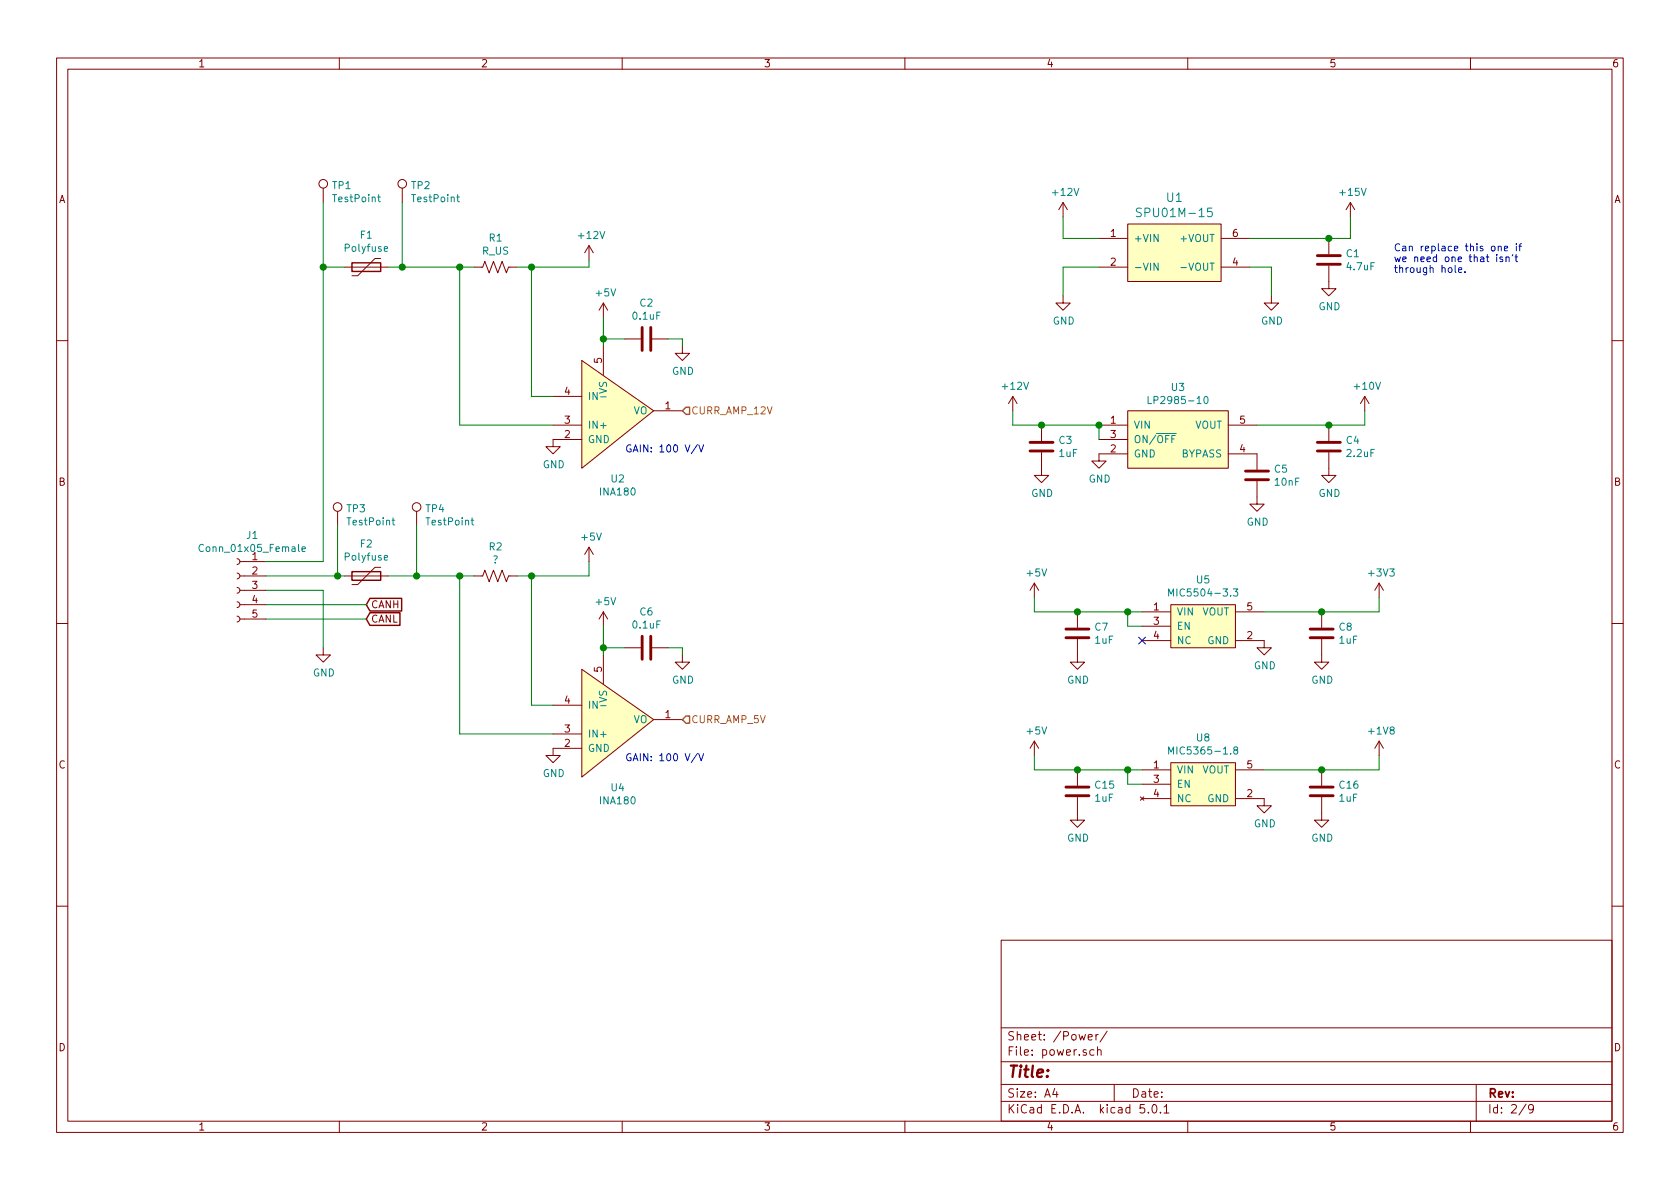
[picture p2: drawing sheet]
<svg xmlns="http://www.w3.org/2000/svg" width="297mm" height="210mm" viewBox="0 0 297 210" stroke-linecap="round" stroke-linejoin="round" font-family="sans-serif">
<g fill="none" stroke="#840000" stroke-width=".18">
<path d="M10 10.3h277v189.9h-277zM12 12.2h273v186.1h-273zM60 10.3v1.9M110 10.3v1.9M160 10.3v1.9M210 10.3v1.9M260 10.3v1.9M57.1 33.3v2.5M71.1 33.3v2.5M188 35.8l-.8 1.3M188 35.8v2.5M188 35.8l.7 1.3"/>
<path d="M199.4 39.6h16.5v10.2h-16.5zM238.8 35.8l-.8 1.3M238.8 35.8v2.5M238.8 35.8l.7 1.3M61 47.2h7.6M67.3 45.7h-1l-3.1 3.1h-1M83.8 47.2h1.5l.4-1 .8 2.1 .7-2.1 .8 2.1 .8-2.1 .7 2.1 .4-1.1h1.5M104.1 43.4v2.6M104.1 43.4l-.7 1.3M104.1 43.4l.8 1.3M106.7 53.6v2.5M106.7 53.6l-.8 1.3"/>
<path d="M106.7 53.6l.7 1.3M110.5 59.9h2.8M115.3 59.9h2.8M188 52.3v1.3h1.2l-1.2 1.3-1.3-1.3h1.3M194.3 47.2h5.1M194.3 42.2h5.1M215.9 47.2h5.1M215.9 42.2h5.1M224.8 52.3v1.3h1.3l-1.3 1.3-1.3-1.3h1.3M234.9 47v4h1.3l-1.3 1.3-1.2-1.3h1.2M234.9 42.2v2.8M10 60.2h2"/>
<path d="M97.8 75.2h5.1M97.8 70.1h5.1M102.9 63.7l12.7 8.9-12.7 10.2zM102.9 77.7h-5.1v1.3h1.3l-1.3 1.3-1.3-1.3h1.3M106.7 61.2v5.1M115.6 72.6h5M120.6 61.2v1.3h1.3l-1.3 1.2-1.2-1.2h1.2M179.1 70.1l-.8 1.3M179.1 70.1v2.5M179.1 70.1l.7 1.3M184.1 75.2v2.8M194.3 77.7h5.1"/>
<path d="M194.3 75.2h5.1M199.4 72.6h17.8v10.2h-17.8zM217.2 75.2h5M234.9 75.2v2.8M241.3 70.1l-.8 1.3M241.3 70.1v2.5M241.3 70.1l.8 1.3M285 60.2h2M41.9 98.8l.3 .1 .2 .3-.1 .4-.4 .2M42.4 99.3h4.6M59.7 90.4v2.6M73.7 90.4v2.6"/>
<path d="M104.1 96.8l-.7 1.2M104.1 96.8v2.5M104.1 96.8l.8 1.2M184.1 80v4.1h1.3l-1.3 1.2-1.2-1.2h1.2M199.4 80.3h-5.1v1.2h1.3l-1.3 1.3-1.3-1.3h1.3M217.2 80.3h5v2.8M222.2 85.1v4h1.3l-1.3 1.3-1.2-1.3h1.2M234.9 80v4.1h1.3l-1.3 1.2-1.2-1.2h1.2M10 110.3h2M41.9 109l.3 .1 .2 .3-.1 .4-.4 .2M41.9 106.4l.3 .1 .2 .3-.1 .5-.4 .1M41.9 103.9l.3 .1 .2 .3-.1 .4-.4 .2"/>
<path d="M41.9 101.3l.3 .2 .2 .2-.1 .5-.4 .2M42.4 109.5h4.6M42.4 106.9h4.6M42.4 104.4h4.6M42.4 101.8h4.6M57.1 114.5v1.3h1.3l-1.3 1.3-1.2-1.3h1.2M61 101.8h7.6M67.3 100.3h-1l-3.1 3.1h-1M83.8 101.8h1.5l.4-1 .8 2.1 .7-2.1 .8 2.1 .8-2.1 .7 2.1 .4-1.1h1.5M102.9 118.4l12.7 8.8-12.7 10.2zM106.7 108.2v2.5M106.7 115.8v5.1"/>
<path d="M106.7 108.2l-.8 1.3M106.7 108.2l.7 1.3M110.5 114.5h2.8M115.3 114.5h2.8M120.6 115.8v1.3h1.3l-1.3 1.3-1.2-1.3h1.2M182.9 103.1l-.8 1.3M182.9 103.1v2.6M182.9 103.1l.7 1.3M190.5 113v4.1h1.3l-1.3 1.3-1.3-1.3h1.3M190.5 108.2v2.8M201.9 108.2h5.1M201.9 113.3h5.1"/>
<path d="M201.9 110.7h5.1M207 106.9h11.4v7.6h-11.4zM218.4 113.3h5.1v1.2h1.3l-1.3 1.3-1.3-1.3h1.3M218.4 108.2h5.1M233.7 113v4.1h1.2l-1.2 1.3-1.3-1.3h1.3M233.7 108.2v2.8M243.8 103.1l-.7 1.3M243.8 103.1v2.6M243.8 103.1l.8 1.3M285 110.3h2M97.8 129.8h5.1M97.8 124.7h5.1"/>
<path d="M102.9 132.3h-5.1v1.3h1.3l-1.3 1.3-1.3-1.3h1.3M115.6 127.2h5M182.9 131.1v2.5M182.9 131.1l-.8 1.2M182.9 131.1l.7 1.2M190.5 136.1v2.8M201.9 136.1h5.1M201.9 138.7h5.1M207 134.9h11.4v7.6h-11.4zM218.4 136.1h5.1M233.7 136.1v2.8M243.8 131.1v2.5"/>
<path d="M243.8 131.1l-.7 1.2M243.8 131.1l.8 1.2M190.5 141v4h1.3l-1.3 1.3-1.3-1.3h1.3M201.6 140.9l.6 .6M201.9 141.2h5.1M202.2 140.9l-.6 .6M218.4 141.2h5.1v1.3h1.3l-1.3 1.3-1.3-1.3h1.3M233.7 141v4h1.2l-1.2 1.3-1.3-1.3h1.3M10 160.2h2M177 166.3h108v32h-108zM285 160.2h2M60 198.3v1.9"/>
<path d="M110 198.3v1.9M160 198.3v1.9M177 194.8h108M177 191.8h108M177 187.8h108M177 181.8h108M186.5 192.5l-.4 1h1M186.8 193v1M192.4 183.4l.7-.1v-.3l-.5-.1-.2 .2 .1 .7h.6M193.4 185.7l-.4-.1-.3 .3 .1 .6 .2 .1 .4-.1M193.8 182.9v1M194.1 185.7l.2-.1 .3 .1 .1 .9"/>
<path d="M194.1 185.1v1.5M194.2 182.9l-.4 .2v.1M195.8 182.3l-1.3 2M197 191.8v3M202.3 195.3h-.7l-.1 .7 .3-.1 .5 .1 .1 .2-.1 .5-.2 .1-.6-.1M203 196.7v.1M203.8 195.5l.2-.2a.8 .8 0 0 1 .6 .8 .8 .8 0 0 1-.6 .7l-.2-.1-.1-.4zM205.2 196.7v.1M205.8 195.8l.4-.5v1.5M205.8 196.8h.9M210 198.3v1.9M260 198.3v1.9"/>
<path d="M261 191.8v6.5M269.8 195.2l-1.2 2M271.1 196l-.3 .3-.4-.1-.1-.2v-.4l.1-.2 .4-.1 .2 .2a1.19 1.19 0 0 1-.2 1.2l-.4 .1"/>
<circle cx="57.1" cy="32.5" r=".76"/>
<circle cx="71.1" cy="32.5" r=".76"/>
<circle cx="59.7" cy="89.7" r=".76"/>
<circle cx="73.7" cy="89.7" r=".76"/>
</g>
<g fill="none" stroke="#008400" stroke-width=".18">
<path d="M57.1 35.8v63.5h-10.1M71.1 35.8v11.4M188 38.3v3.9h6.3M238.8 38.3v3.9h-17.8M57.1 47.2h3.9M68.6 47.2h15.2M81.3 47.2v28h16.5M94 47.2v22.9h3.8M104.1 46v1.2h-12.7M106.7 56.1v5.1M106.7 59.9h3.8M118.1 59.9h2.5v1.3"/>
<path d="M194.3 47.2h-6.3v5.1M221 47.2h3.8v5.1M179.1 72.6v2.6h15.2v2.5M241.3 72.6v2.6h-19.1M59.7 93v8.8M73.7 93v8.8M104.1 99.3v2.5h-12.7M47 104.4h10.1v10.1M47 106.9h17.8M47 109.5h17.8M47 101.8h14M68.6 101.8h15.2"/>
<path d="M81.3 101.8v28h16.5M94 101.8v22.9h3.8M106.7 110.7v5.1M106.7 114.5h3.8M118.1 114.5h2.5v1.3M182.9 105.7v2.5h19M199.4 108.2v2.5h2.5M243.8 105.7v2.5h-20.3M182.9 133.6v2.5h19M199.4 136.1v2.6h2.5M243.8 133.6v2.5h-20.3"/>
</g>
<path d="M62.2 46.5h5.1v1.5h-5.1zM62.2 101.1h5.1v1.5h-5.1zM65.4 105.8h5.6v2.2h-5.6l-.6-1.1zM65.4 108.4h5.3v2.2h-5.3l-.6-1.1z" fill="none" stroke="#840000" stroke-width=".25"/>
<g fill="#ffffc2" stroke="#ffffc2" stroke-width=".18">
<path d="M102.9 118.4l12.7 8.8-12.7 10.2z"/>
<path d="M102.9 63.7l12.7 8.9-12.7 10.2z"/>
<path d="M207 106.9h11.4v7.6h-11.4z"/>
<path d="M199.4 72.6h17.8v10.2h-17.8z"/>
<path d="M199.4 39.6h16.5v10.2h-16.5z"/>
<path d="M207 134.9h11.4v7.6h-11.4z"/>
</g>
<g fill="#008400" stroke="#008400" stroke-width=".25">
<circle cx="94" cy="101.8" r=".51"/>
<circle cx="106.7" cy="114.5" r=".51"/>
<circle cx="81.3" cy="101.8" r=".51"/>
<circle cx="106.7" cy="59.9" r=".51"/>
<circle cx="94" cy="47.2" r=".51"/>
<circle cx="81.3" cy="47.2" r=".51"/>
<circle cx="199.4" cy="108.2" r=".51"/>
<circle cx="194.3" cy="75.2" r=".51"/>
<circle cx="235" cy="42.2" r=".51"/>
<circle cx="184.2" cy="75.2" r=".51"/>
<circle cx="190.5" cy="108.2" r=".51"/>
<circle cx="233.7" cy="108.2" r=".51"/>
<circle cx="235" cy="75.2" r=".51"/>
<circle cx="199.4" cy="136.1" r=".51"/>
<circle cx="190.5" cy="136.1" r=".51"/>
<circle cx="233.7" cy="136.1" r=".51"/>
<circle cx="57.2" cy="47.2" r=".51"/>
<circle cx="71.1" cy="47.2" r=".51"/>
<circle cx="73.7" cy="101.8" r=".51"/>
<circle cx="59.7" cy="101.8" r=".51"/>
</g>
<path d="M121.3 72h.6v1.3h-.6l-.7-.7zM120.6 127.2l.7-.6h.6v1.3h-.6z" fill="none" stroke="#848400" stroke-width=".25"/>
<g fill="none" stroke="#0000c2" stroke-width=".18">
<path d="M257.3 46.9v1.1l.2 .2M257.9 47.7l.6-.1-.1-.2-.3-.1-.2 .2v.6h.5M259 48.1v.1M264.6 45v.1M264.6 45.4v.9M264.9 43.7l.2-.2 .3 .1v.8M264.9 43.5v.9M265.7 45.5l-.3-.1-.2 .2 .1 .2 .4 .1v.3h-.5M266 43.9l.6-.1-.1-.2-.3-.1-.2 .2v.6h.5M266.3 45.6l.2-.2 .3 .1v.8M266.3 45.4v.9M267.5 45l-.1 .3"/>
<path d="M267.8 45.4h.5M268 45v1.1l.3 .2M268.1 43.1v.1M268.1 43.5v.9M268.5 43.5h.5M269 43.1l-.3 .2v1.1M123.3 78.6l-1.1 1.6M123.5 78.7l.5 1.2 .4-1.2M123.3 133.2l-1.1 1.6M123.5 133.3l.5 1.2 .4-1.2"/>
</g>
<g fill="none" stroke="#840000" stroke-width=".51">
<path d="M113.5 57.9v4.1M115.1 57.9v4.1M232.9 46.7h4.1M232.9 45.2h4.1M182.1 79.8h4.1M182.1 78.2h4.1M232.9 79.8h4.1M232.9 78.2h4.1M220.2 84.8h4.1M220.2 83.3h4.1M113.5 112.5v4.1M115.1 112.5v4.1"/>
<path d="M188.5 112.8h4M188.5 111.2h4M231.6 112.8h4.1M231.6 111.2h4.1M188.5 139.2h4M231.6 139.2h4.1M188.5 140.7h4M231.6 140.7h4.1"/>
</g>
<g fill="none" stroke="#008484" stroke-width=".18">
<path d="M66.8 34.8h.5M67 34.4v1.1l.3 .2M80.7 34.8h.5M80.9 34.4v1.1l.3 .2M201.8 36.9a.68 .68 0 0 0-.8 0v.5l.7 .3v.5a.62 .62 0 0 1-.8 0M214.3 36.8h-.8v.7l.2-.1h.5l.2 .3-.1 .5-.3 .1h-.3l-.2-.1M67.9 44l.6-.1v-.2l-.4-.1-.2 .2 .1 .6h.5M204.8 46.5v1.3l-.8-1.3v1.3M208.8 47.3h1M203 70.1v1.3h.6M206.9 76.7h1.1M207.8 77h-.6v1.3"/>
<path d="M213 70.2l.2-.1a.67 .67 0 0 1 .4 .6 .67 .67 0 0 1-.4 .7l-.3-.5zM36 96.4a.6 .6 0 0 0-.9 .4 .6 .6 0 0 0 .6 .7l.3-.1M53.4 97.1l.6-.1-.1-.3h-.3l-.2 .2v.6h.5M67.9 98.6l.6-.1v-.2l-.4-.1-.2 .2 .1 .6h.5M69.3 92h.5M69.5 91.6v1.1l.3 .1M83.3 92h.5M83.5 91.6v1.1l.3 .1M206.6 105.4v-1.3l.5 .9 .4-.9v1.3M218.1 104.1h.7l-.4 .5 .4 .1v.6l-.2 .1-.5-.1M206.6 133.3v-1.2l.5 .9 .4-.9v1.2M218.4 132.6l-.2-.1v-.3l.4-.1 .2 .1v.3l-.6 .2-.1 .2v.2l.3 .2h.2l.2-.2v-.4l-.2-.1"/>
</g>
<path d="M201.3 112.7l1.2 1.2M202.5 112.7l-1.2 1.2" fill="none" stroke="#000084" stroke-width=".18"/>
<text font-size="2.8" fill="#840000" x="178" y="190.5">Title:</text>
<g font-size="2.1" fill="#008484">
<text x="206.3" y="35.7">U1</text>
<text x="201.9" y="38.4">SPU01M-15</text>
</g>
<g font-size="2.1" fill="#840000">
<text x="178" y="184">Sheet: /Power/</text>
<text x="178" y="186.7">File: power.sch</text>
<text x="178" y="196.9">KiCad E.D.A. kicad 5.0.1</text>
<text x="178" y="194.1">Size: A4</text>
<text x="200" y="194.1">Date:</text>
<text x="263" y="194.1">Rev:</text>
<text x="263" y="196.9">Id: 2/9</text>
</g>
<g font-size="1.8" fill="#840000">
<text x="35" y="11.9">1</text>
<text x="85" y="11.9">2</text>
<text x="135" y="11.9">3</text>
<text x="185" y="11.9">4</text>
<text x="235" y="11.9">5</text>
<text x="285" y="11.9">6</text>
<text x="10.4" y="35.9">A</text>
<text x="285.4" y="35.9">A</text>
<text x="196.4" y="41.9">1</text>
<text x="218" y="41.9">6</text>
<text x="196.4" y="47">2</text>
<text x="218" y="47">4</text>
<text x="106.4" y="64.2" transform="rotate(-90 106.4 64.2)">5</text>
<text x="99.8" y="69.8">4</text>
<text x="99.8" y="77.5">2</text>
<text x="99.8" y="74.9">3</text>
<text x="117.6" y="72.4">1</text>
<text x="196.4" y="74.9">1</text>
<text x="196.4" y="77.5">3</text>
<text x="219.2" y="74.9">5</text>
<text x="196.4" y="80">2</text>
<text x="219.2" y="80">4</text>
<text x="10.4" y="85.9">B</text>
<text x="285.4" y="85.9">B</text>
<text x="44.6" y="99.1">1</text>
<text x="44.6" y="101.6">2</text>
<text x="44.6" y="104.1">3</text>
<text x="44.6" y="106.7">4</text>
<text x="65.6" y="107.6">CANH</text>
<text x="204" y="107.9">1</text>
<text x="220.5" y="107.9">5</text>
<text x="44.6" y="109.2">5</text>
<text x="65.6" y="110.1">CANL</text>
<text x="204" y="110.5">3</text>
<text x="204" y="113">4</text>
<text x="220.5" y="113">2</text>
<text x="106.4" y="118.8" transform="rotate(-90 106.4 118.8)">5</text>
<text x="99.8" y="124.5">4</text>
<text x="99.8" y="129.5">3</text>
<text x="117.6" y="127">1</text>
<text x="10.4" y="135.9">C</text>
<text x="99.8" y="132.1">2</text>
<text x="204" y="135.9">1</text>
<text x="220.5" y="135.9">5</text>
<text x="285.4" y="135.9">C</text>
<text x="204" y="138.4">3</text>
<text x="204" y="141">4</text>
<text x="220.5" y="141">2</text>
<text x="10.4" y="185.9">D</text>
<text x="285.4" y="185.9">D</text>
<text x="35" y="199.9">1</text>
<text x="85" y="199.9">2</text>
<text x="135" y="199.9">3</text>
<text x="185" y="199.9">4</text>
<text x="235" y="199.9">5</text>
<text x="285" y="199.9">6</text>
</g>
<g font-size="1.8" fill="#008484">
<text x="58.8" y="33.4">TP1</text>
<text x="59" y="35.8">TestPoint</text>
<text x="72.8" y="33.4">TP2</text>
<text x="73" y="35.8">TestPoint</text>
<text x="186.3" y="34.6">+12V</text>
<text x="237.1" y="34.6">+15V</text>
<text x="61.1" y="44.5">Polyfuse</text>
<text x="63.8" y="42.2">F1</text>
<text x="85.3" y="45">R_US</text>
<text x="86.5" y="42.7">R1</text>
<text x="102.4" y="42.3">+12V</text>
<text x="200.4" y="42.8">+VIN</text>
<text x="200.4" y="47.9">-VIN</text>
<text x="208.9" y="42.8">+VOUT</text>
<text x="209.4" y="47.9">-VOUT</text>
<text x="238.1" y="45.5">C1</text>
<text x="238.3" y="47.8">4.7uF</text>
<text x="105.5" y="52.4">+5V</text>
<text x="112" y="56.5">0.1uF</text>
<text x="113.2" y="54.2">C2</text>
<text x="186.1" y="57.4">GND</text>
<text x="223" y="57.4">GND</text>
<text x="233.1" y="54.9">GND</text>
<text x="103.9" y="70.7">IN-</text>
<text x="107.3" y="69.7" transform="rotate(-90 107.3 69.7)">VS</text>
<text x="118.8" y="66.3">GND</text>
<text x="177.4" y="68.9">+12V</text>
<text x="203.9" y="71.4">LP2985-10</text>
<text x="207.2" y="69.1">U3</text>
<text x="239.6" y="68.9">+10V</text>
<text x="103.9" y="75.8">IN+</text>
<text x="112" y="73.3">VO</text>
<text x="200.4" y="75.8">VIN</text>
<text x="211.3" y="75.8">VOUT</text>
<text x="96" y="82.8">GND</text>
<text x="103.9" y="78.4">GND</text>
<text x="187.3" y="78.5">C3</text>
<text x="187.3" y="80.8">1uF</text>
<text x="200.4" y="80.9">GND</text>
<text x="200.4" y="78.4">ON/OFF</text>
<text x="208.9" y="80.9">BYPASS</text>
<text x="225.4" y="83.6">C5</text>
<text x="238.1" y="78.5">C4</text>
<text x="238.3" y="80.8">2.2uF</text>
<text x="106.2" y="87.6">INA180</text>
<text x="108.1" y="85.3">U2</text>
<text x="182.3" y="87.9">GND</text>
<text x="192.5" y="85.3">GND</text>
<text x="225.5" y="85.9">10nF</text>
<text x="233.1" y="87.9">GND</text>
<text x="43.6" y="95.3">J1</text>
<text x="61.3" y="90.6">TP3</text>
<text x="61.6" y="92.9">TestPoint</text>
<text x="75.3" y="90.6">TP4</text>
<text x="75.5" y="92.9">TestPoint</text>
<text x="102.9" y="95.6">+5V</text>
<text x="220.4" y="93">GND</text>
<text x="35.9" y="97.6">Conn_01x05_Female</text>
<text x="61.1" y="99.1">Polyfuse</text>
<text x="63.8" y="96.8">F2</text>
<text x="86.5" y="97.3">R2</text>
<text x="87.1" y="99.6">?</text>
<text x="181.7" y="101.9">+5V</text>
<text x="242.1" y="101.9">+3V3</text>
<text x="105.5" y="107">+5V</text>
<text x="207.6" y="105.5">MIC5504-3.3</text>
<text x="211.6" y="103.2">U5</text>
<text x="112" y="111.1">0.1uF</text>
<text x="113.2" y="108.8">C6</text>
<text x="193.6" y="111.5">C7</text>
<text x="193.6" y="113.8">1uF</text>
<text x="208" y="108.8">VIN</text>
<text x="208" y="111.4">EN</text>
<text x="208" y="113.9">NC</text>
<text x="212.5" y="108.8">VOUT</text>
<text x="213.5" y="113.9">GND</text>
<text x="236.8" y="111.5">C8</text>
<text x="236.8" y="113.8">1uF</text>
<text x="55.3" y="119.6">GND</text>
<text x="221.7" y="118.4">GND</text>
<text x="103.9" y="125.3">IN-</text>
<text x="107.3" y="124.3" transform="rotate(-90 107.3 124.3)">VS</text>
<text x="118.8" y="120.9">GND</text>
<text x="188.7" y="120.9">GND</text>
<text x="231.9" y="120.9">GND</text>
<text x="103.9" y="130.4">IN+</text>
<text x="112" y="127.9">VO</text>
<text x="181.7" y="129.9">+5V</text>
<text x="211.6" y="131.1">U8</text>
<text x="242.1" y="129.9">+1V8</text>
<text x="96" y="137.4">GND</text>
<text x="103.9" y="133">GND</text>
<text x="207.6" y="133.4">MIC5365-1.8</text>
<text x="208" y="136.8">VIN</text>
<text x="212.5" y="136.8">VOUT</text>
<text x="106.2" y="142.2">INA180</text>
<text x="108.1" y="139.9">U4</text>
<text x="193.6" y="141.8">1uF</text>
<text x="193.7" y="139.5">C15</text>
<text x="208" y="139.3">EN</text>
<text x="208" y="141.9">NC</text>
<text x="213.5" y="141.9">GND</text>
<text x="236.8" y="141.8">1uF</text>
<text x="236.9" y="139.5">C16</text>
<text x="188.7" y="148.8">GND</text>
<text x="221.7" y="146.3">GND</text>
<text x="231.9" y="148.8">GND</text>
</g>
<g font-size="1.8" fill="#0000c2">
<text x="246.4" y="44.4">Can replace this one if</text>
<text x="246.4" y="46.3">we need one that isnt</text>
<text x="246.4" y="48.3">through hole.</text>
<text x="110.5" y="80">GAIN: 100 V/V</text>
<text x="110.5" y="134.6">GAIN: 100 V/V</text>
</g>
<g font-size="1.8" fill="#848400">
<text x="122.2" y="73.3">CURR_AMP_12V</text>
<text x="122.2" y="127.9">CURR_AMP_5V</text>
</g>
</svg>
